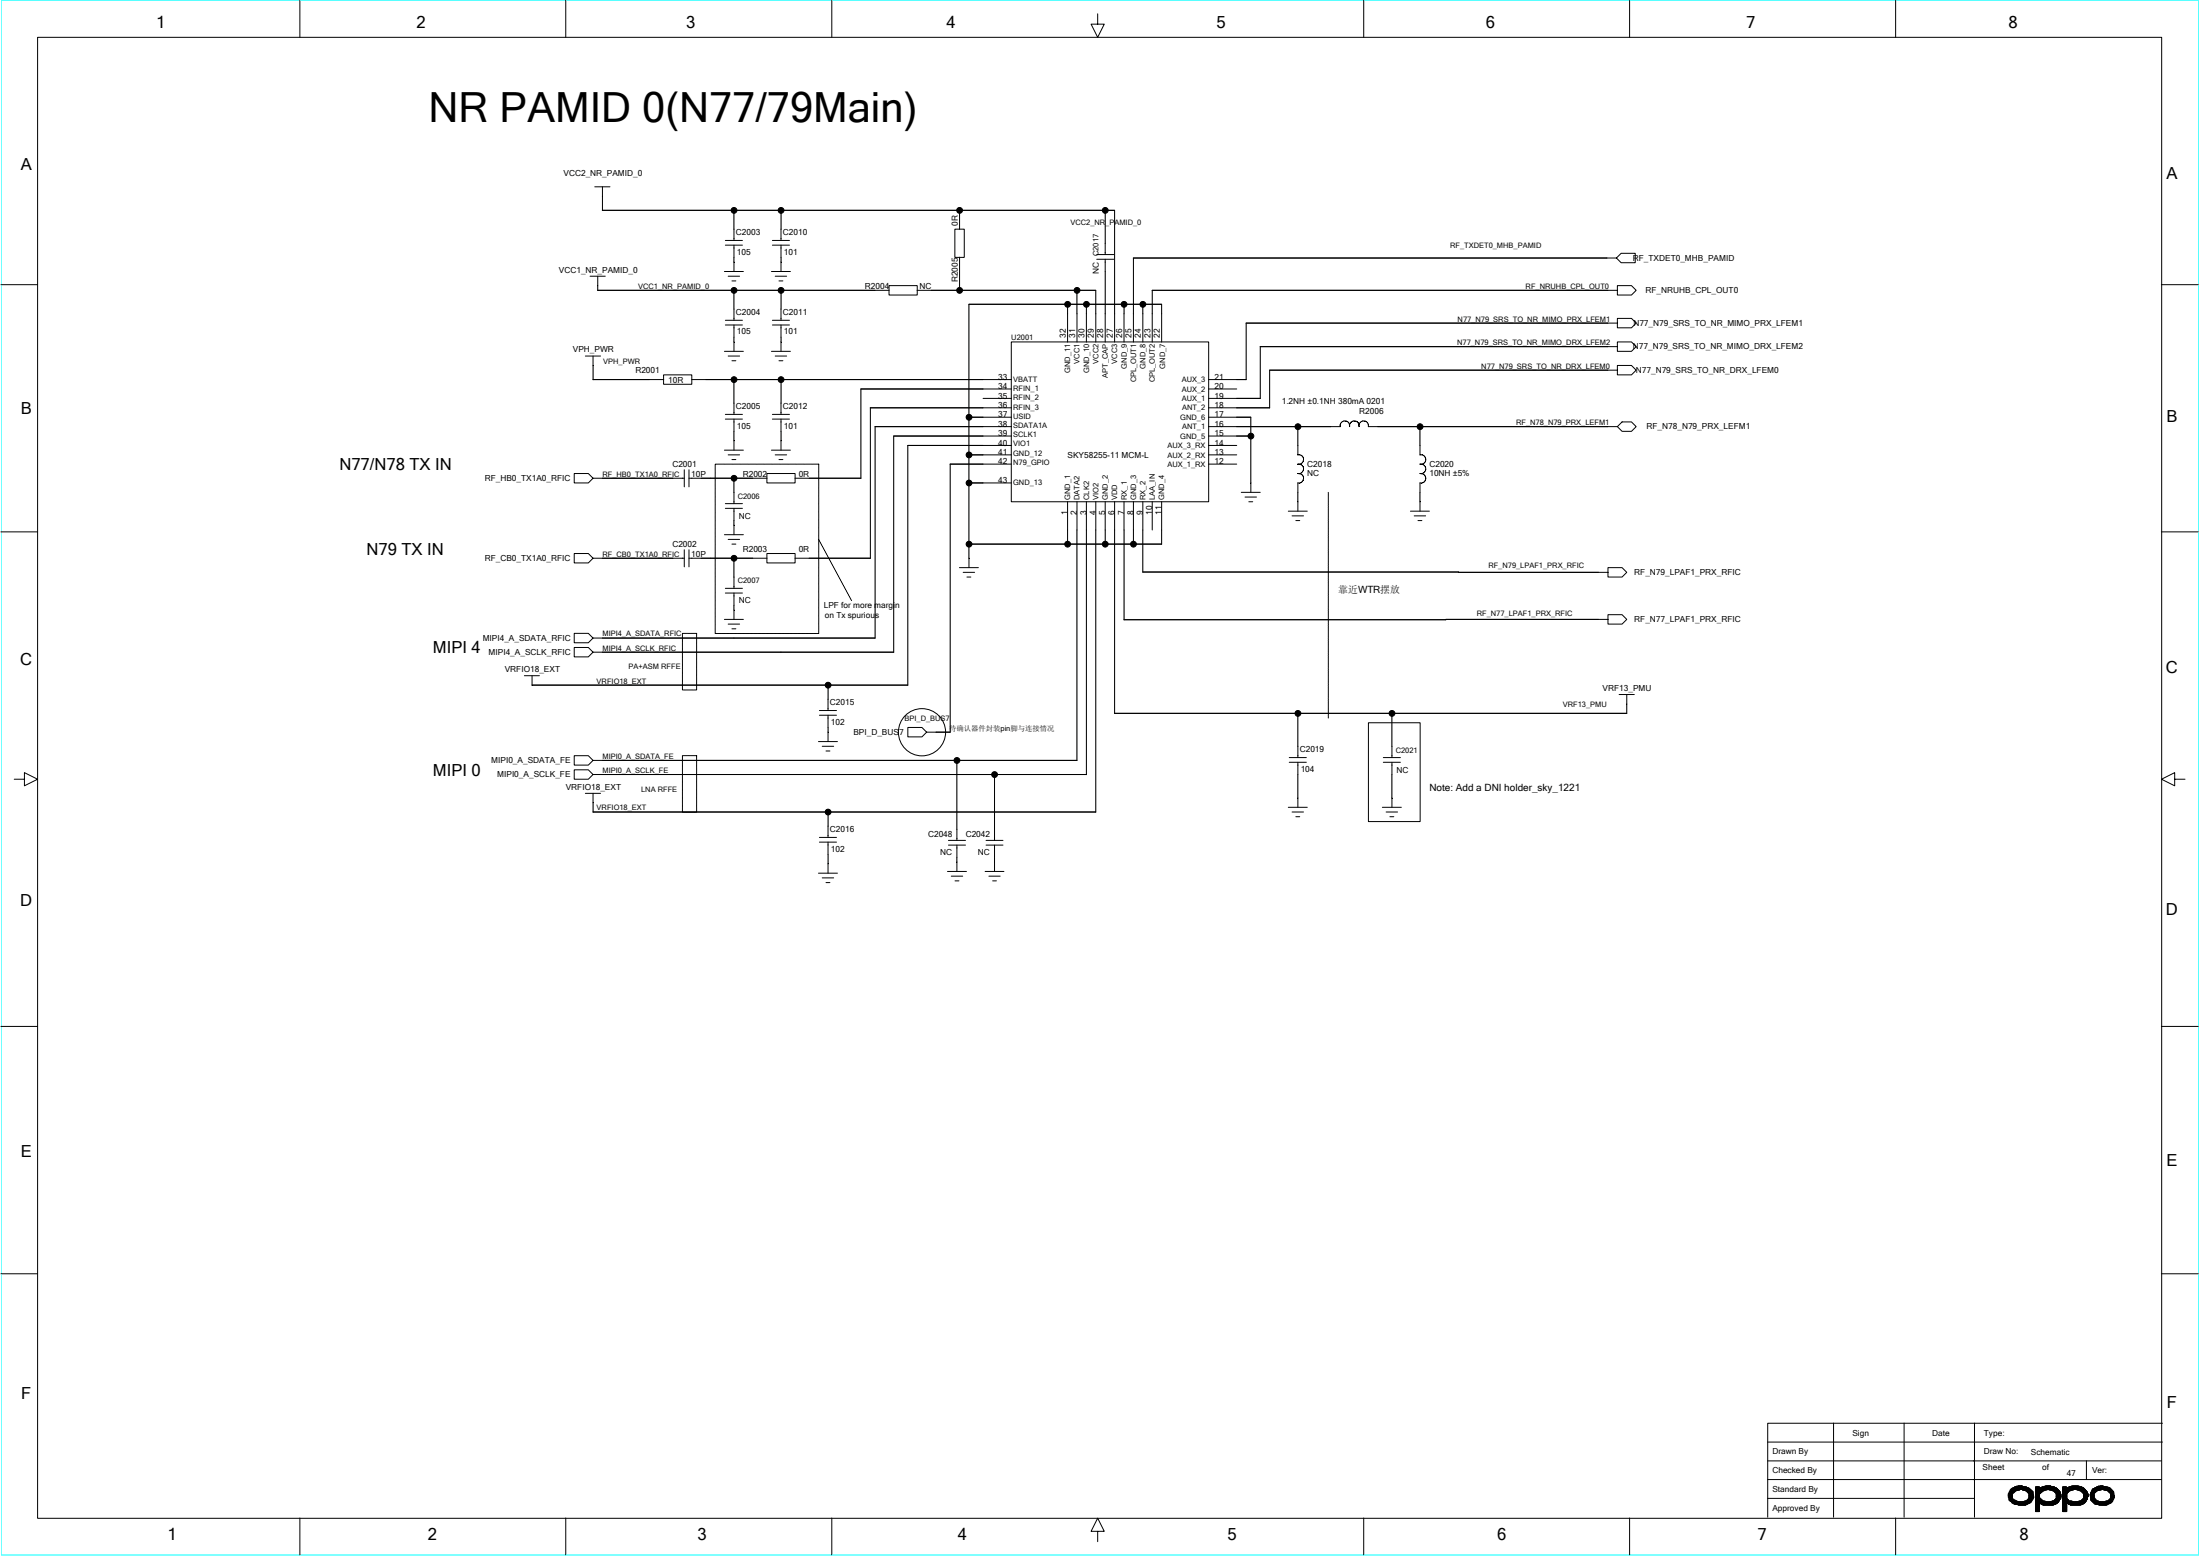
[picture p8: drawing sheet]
<svg xmlns="http://www.w3.org/2000/svg" width="297mm" height="210mm" viewBox="0 0 297 210" stroke-linecap="round" stroke-linejoin="round" font-family="sans-serif">
<path d="M.1 0h296.8v209.8h-296.8z" fill="none" stroke="#0ff" stroke-width=".14"/>
<g fill="none" stroke="#000" stroke-width=".14">
<path d="M5.1 5h286.8v199.9h-286.8zM40.5 .1v4.9M76.4 .1v4.9M112.3 .1v4.9M148.2 1.9v1.4h.9l-.9 1.7-.9-1.7h.9M184.1 .1v4.9M220 .1v4.9M255.9 .1v4.9M.1 38.4h5M79.7 37.3h2M80.3 25.2h2.1M80.7 39.2h39.4"/>
<path d="M80.7 37.3v1.9M81.3 28.4h69.2v17.8M81.3 25.2v3.2M97.8 36.6h2.6M97.9 33.1h2.3M97.9 32.4h2.3M98.3 37.3h1.6M98.8 37.9h.6M99.1 28.4v4M99.1 33.1v3.5M99.1 39.2v4M104.2 36.6h2.5"/>
<path d="M104.3 33.1h2.3M104.3 32.4h2.3M104.7 37.3h1.5M105.2 37.9h.5M105.4 28.4v4M105.4 33.1v3.5M105.4 39.2v4M120 38.5h3.8v1.3h-3.8zM123.8 39.2h24.2v7M128.9 30.9h1.3v3.8h-1.3zM129.6 28.4v2.5M129.6 34.7v4.5"/>
<path d="M145.4 39.2v7M148.1 35h2.3M148.1 34.4h2.3M149.2 28.4v6M149.2 35v11.2M153 34.8h65.3M153 34.8v11.4M155.6 39.2h62.8M155.6 39.2v7M218.4 38.5h1.9l.6 .7-.6 .6h-1.9zM218.9 34.2h1.9v1.3h-1.9l-.7-.7zM291.8 38.4h5"/>
<path d="M79 48h2.1M80.1 48v3.2h9.5M89.6 50.6h3.8v1.3h-3.8zM97.8 47.4h2.6M97.9 56.6h2.3M97.9 55.9h2.3M97.9 43.9h2.3M97.9 43.2h2.3M98.3 48h1.6M98.8 48.7h.6M99.1 56.6v4.1M99.1 43.9v3.5"/>
<path d="M99.1 51.2v4.7M104.2 47.4h2.5M104.3 56.6h2.3M104.3 55.9h2.3M104.3 43.9h2.3M104.3 43.2h2.3M104.7 48h1.5M105.2 48.7h.5M105.4 56.6v4.1M105.4 43.9v3.5M105.4 51.2v4.7M116.2 52.5v12.1"/>
<path d="M120.6 58.8h16M120.7 58.8v29.2M130.8 41.1h26v5.1M130.8 56.3h5.8M130.8 41.1v35.5M132.7 53.8h3.9M136.5 46.1h26.7v21.6h-26.7zM136.6 55h-19.1v20.3h-10.2M136.6 52.5h-20.4M136.6 57.6h-18.5v28.5M136.6 51.2h-43.2M144.1 41.1v5.1"/>
<path d="M146.7 41.1v5.1M151.8 41.1v5.1M154.3 41.1v5.1M163.2 55h8.2M163.2 56.3h5.7v10.1M163.2 58.8h5.7M163.2 52.5h3.8M168.2 43.6h50.2M168.3 43.6v7.6h-5.1M170.1 46.8h48.3M170.2 46.8v7h-7M171.4 50h47"/>
<path d="M171.4 50v5.1M175.2 57.6v3.8h.3a.62 .62 0 0 1 .5 .5M181.4 56.8h.2a.59 .59 0 0 1 .6 .6M181.5 56.8l-.2 .1a.57 .57 0 0 0-.3 .7h-17.8M183.1 56.8a.65 .65 0 0 0-.9 .8v-.2M183.1 56.8a.62 .62 0 0 1 .4 .6M183.5 57.4v.2a.64 .64 0 0 1 .5-.8 .64 .64 0 0 1 .8 .6M184.7 57.6h33.7M184.8 57.4v.2M191.7 57.6v3.8a.63 .63 0 0 1 .8 .6 .63 .63 0 0 1-.8 .6M218.4 49.3h1.9l.6 .7-.6 .6h-1.9zM218.4 46.1h1.9l.6 .7-.6 .6h-1.9z"/>
<path d="M218.4 43h1.9l.6 .6-.6 .6h-1.9zM219 56.9h1.3l.6 .7-.6 .6h-1.3l-.6-.6zM.1 71.8h5M77.5 63.9h1.9l.7 .6-.7 .7h-1.9zM77.5 74.7h1.9l.7 .6-.7 .7h-1.9zM80 64.5h12.4M80 75.3h12.4M92.4 74.2v2.3M92.4 63.4v2.3M93 74.2v2.3M93 75.3h10.6M93 63.4v2.3"/>
<path d="M96.6 62.6h14v22.9h-14zM97.8 60.7h2.6M97.8 72.2h2.6M97.9 68.6h2.3M97.9 68h2.3M97.9 79.4h2.3M98.3 61.4h1.6M98.3 72.8h1.6M98.8 62h.6M98.8 73.4h.6M99.1 68.6v3.6M99.1 64.5v3.5"/>
<path d="M99.1 75.3v4.1M103.5 63.9h3.9v1.3h-3.9zM103.5 74.7h3.9v1.3h-3.9zM103.6 64.5h-10.6M104.2 60.7h2.5M104.7 61.4h1.5M105.2 62h.5M107.3 64.5h8.9M110.5 72.8l4.5 8.2M128.3 62.6h8.3M128.3 62.6v36.2M129.5 76.6h2.6"/>
<path d="M130 77.2h1.6M130.6 77.9h.5M130.8 73.4h26M130.8 61.4h5.8M130.8 65.2h5.8M136.6 60.1h-14v32.4M144.1 67.7v5.7M145.4 67.7v34.9M146.7 67.7v36.8h-66.7M148 67.7v41.9M149.2 67.7v5.7M150.5 67.7v28.6"/>
<path d="M151.8 67.7v16M153 67.7v5.7M154.3 77.2l42.6 .1M154.3 67.7v9.5M155.6 67.7v3.8M156.8 67.7v5.7M163.2 61.4h3.8M163.2 60.1h3.8M163.2 62.6h3.8M167.6 66.4h2.6M168.1 67.1h1.5M168.6 67.7h.5"/>
<path d="M173.9 69h2.6M174.5 69.6h1.5M175 70.3h.5M175.2 65.2v3.8M176 61.8l-.1 .6a.62 .62 0 0 1-.7 .2l.3 .1a.62 .62 0 0 1 .5 .4M176 63.1l-.1 .5a.57 .57 0 0 1-.7 .3 .65 .65 0 0 1 .8 .6 .65 .65 0 0 1-.8 .7M190.4 69h2.6M190.9 69.6h1.6M191.4 70.3h.6M191.7 62.6a.65 .65 0 0 1 .8 .7 .65 .65 0 0 1-.8 .6M191.7 63.9a.65 .65 0 0 1 .8 .6 .65 .65 0 0 1-.8 .7M191.7 65.2v3.8"/>
<path d="M196.9 77.2h20.2M217.1 76.6h1.9l.6 .6-.6 .7h-1.9zM291.8 71.8h5M70.8 91.2h2M71.8 92.5h50.8M71.8 91.2v1.3M77.5 85.5h1.9l.7 .6-.7 .6h-1.9zM77.5 87.4h1.9l.7 .6-.7 .6h-1.9zM92.1 85.5h2v7.6h-2zM97.8 83.6h2.6M97.9 80h2.3M98.3 84.2h1.6"/>
<path d="M98.8 84.9h.6M99.1 80v3.6M110.6 96.5h2.3M110.6 95.9h2.3M111.8 96.5v3.6M111.8 92.5v3.4M118.1 86.1h-38.1M120.7 88h-40.7M122.6 98.2h1.9l.6 .6-.6 .6h-1.9zM125.1 98.8h3.2M150.5 96.3h69.1M175.2 96.3v5.9"/>
<path d="M184.8 97.5h6.9v13.4h-6.9zM187.9 96.3v5.9M217.1 83h1.9l.6 .6-.6 .6h-1.9zM217.1 83.6h-65.4M218.6 93.7h2.1M219.6 93.7v2.6M1.9 105.2h1.4v-.9l1.8 .9-1.8 .8v-.8M77.5 102h1.9l.7 .6-.7 .7h-1.9zM77.5 103.9h1.9l.7 .6-.7 .7h-1.9zM79 107.1h2.1M80 109.6h68M80 102.6h65.4"/>
<path d="M80.1 107.1v2.5M92.1 102h2v7.6h-2zM110.5 100.1h2.6M110.5 117.8h2.6M110.6 113.6h2.3M110.6 113h2.3M111 100.7h1.6M111 118.5h1.6M111.5 101.3h.6M111.5 119.1h.6M111.8 113.6v4.2M111.8 109.6v3.4"/>
<path d="M127.9 117.6h2.6M128.1 114h2.3M128.1 113.4h2.3M128.4 118.2h1.6M128.9 118.9h.6M129.2 102.6v10.8M129.2 114v3.6M133 117.6h2.5M133.1 114h2.3M133.1 113.4h2.3M133.5 118.2h1.5M134 118.9h.5"/>
<path d="M134.3 104.5v8.9M134.3 114v3.6M173.9 108.9h2.6M174.1 102.9h2.3M174.1 102.2h2.3M174.5 109.6h1.5M175 110.2h.5M175.2 102.9v6M186.6 108.9h2.6M186.8 102.9h2.3M186.8 102.2h2.3M187.2 109.6h1.5"/>
<path d="M187.7 110.2h.5M187.9 102.9v6M293.6 105.2v-.9l-1.8 .9 1.8 .8v-.8h1.4M.1 138.5h5M291.8 138.5h5M.1 171.9h5M291.8 171.9h5M238.7 194.6h53.3M247.6 192v12.7M257.1 192v12.7M266.6 192v12.7M281.7 197.1v2.6"/>
<path d="M291.8 199.7h-53.1M291.8 197.1h-53.1M292 192.1h-53.3v12.6M40.5 204.9v4.9M76.4 204.9v4.9M112.3 204.9v4.9M148.2 206.7h.9l-.9-1.8-.9 1.8h.9v1.3M184.1 204.9v4.9M220 204.9v4.9M238.7 202.2h27.9M255.9 204.9v4.9M271.1 201.6h.7"/>
<path d="M271.1 201.7h.6M271.1 201.8h.6M271.1 202h.6M271.1 202.1h.6M271.3 201.3h.8M271.3 202.3h.6M271.3 202.2h.4M271.3 201.4v1.1h.8M271.4 202.6h.8M271.4 202.5v-1.3v1.4h.7M271.5 202.2v.4h.8M271.5 200.9a2.21 2.21 0 0 1 3 .4l.1 .8-.4 .6-.8 .4h-.6l-.9-.1-.6-.5-.1-.8z"/>
<path d="M271.5 201v1.6v-1.5v.1M271.7 201.6l.5-.4 .6-.3 .8 .3 .4 .4v.6a1.54 1.54 0 0 1-2.3 0zM271.7 200.9l-.1 1.8h2.6v-1.7M271.7 200.8h2.2M271.8 200.8v.7M271.8 202.3v.5M271.9 202.5v.5h1.9M271.9 200.8v.6h-.6M272.1 202.4v.6M272.2 200.7v.5h-.8M272.2 202.6v.4M272.3 202.6v.4"/>
<path d="M272.3 200.7v.4M272.3 200.6h.8M272.4 202.7v.4M272.4 200.7v.4M272.5 203.1h1.1M272.6 202.7v.4M272.6 200.5v.6M272.7 202.7v.4M272.7 200.5v.6h-1.3M272.8 202.7v.4M272.8 200.5v.4M272.9 202.7v.4"/>
<path d="M272.9 200.5v.4M273.1 202.7v.4M273.1 200.5v.6h1.1M273.2 202.7v.4M273.2 200.7v.4M273.3 202.6v.5M273.3 200.7v.4M273.4 202.6h.9M273.4 202.6v.5M273.4 200.7v.4M273.4 201.2h1M273.5 200.7h-1.4v.5"/>
<path d="M273.6 202.6v.4M273.6 200.7v.5M273.7 201.3h.8M273.7 200.8v.5M273.7 202.4v.6h-1.5v-.4M273.8 200.8v.6h.7M273.9 201.8h.7M273.9 202h.7M273.9 202.1h.7M273.9 201.7h.6M274 200.8v.8h.5M274 200.9h-2.5"/>
<path d="M274.1 200.9v1.9h-2.5M274.3 201.2v1.3h-.6M274.5 201.3v1h-.7v.5M274.5 202.2h-.6l.1 .6M274.8 200.8h2.8M274.8 200.9h3M274.8 200.7h.6v3.3h-.6M274.8 203h.6M274.8 203.1h.6M274.8 203.2h.6M274.8 203.3h.6M274.8 203.5h.6"/>
<path d="M274.8 203.6h.6M274.8 203.7h.6M274.8 203.9h.6M274.8 201.2h1.2M274.8 202.6h1.1M274.8 202.5h.9M274.8 202.3h.8v.7M274.8 202.2h.7v.6M274.8 201.6h.6M274.8 201.7h.6M274.8 201.8h.6M274.8 202h.6"/>
<path d="M274.8 202.1h.6M274.8 200.7h.6v.2v-.1h.1a2.27 2.27 0 0 1 2.3 .1 1.03 1.03 0 0 1 .2 1.6l-.2 .3-.5 .3h-1.4l-.5-.3v1.2h-.6zM274.8 200.7v3.3M275 200.7v3.3M275.1 200.7v3.3M275.2 200.7v3.3M275.4 201.6l.5-.4 .6-.3 .8 .3 .3 .4v.6a1.54 1.54 0 0 1-2.2 0zM275.5 200.8v.8M275.6 203h2M275.6 200.8v.6h-.8M275.7 200.7h1.7v.6M275.7 200.7v.6h-.9"/>
<path d="M275.7 202.4v.6M275.9 200.7v.5M275.9 202.6v.5M276 200.7v.4M276 202.6v.5M276.1 202.6v.5M276.1 200.5v.6M276.2 200.6h.7M276.2 202.7v.4M276.2 200.5v.6h-1.4M276.4 202.7v.4M276.4 200.5v.6"/>
<path d="M276.5 202.7v.4M276.5 200.5v.4M276.6 202.7v.4M276.6 200.5v.6M276.7 201.1h1.2M276.8 202.7v.4M276.8 200.5v.6M276.9 202.7v.4M276.9 200.5v.6M277 202.6v.5M277 200.7v.4M277.1 201.2h.9v1.4"/>
<path d="M277.1 202.6h.8M277.1 202.6v.5M277.1 200.7v.4M277.3 202.6v.5h-1.5M277.3 200.7v.5M277.4 201.3h.7v1h-.6M277.4 202.5h.6M277.4 202.4v.6M277.5 201.4h.6M277.5 202.3v.7M277.5 200.8v.6M277.6 201.8h.7v.2h-.7"/>
<path d="M277.6 201.7h.7M277.6 202.1h.7M277.6 200.8v.8h.5M277.8 200.9v1.9h-3M277.9 201v1.7h-3.1M278.3 202.2h-.7v.6M278.5 203h.5M278.5 203.1h.5M278.5 203.2h.5M278.5 203.3h.5M278.5 203.5h.5M278.5 203.6h.5"/>
<path d="M278.5 203.7h.5M278.5 203.9h.5M278.5 200.9h3M278.5 200.8h2.8M278.5 200.7h.5v3.3h-.5M278.5 201.2h1M278.5 202.6h1M278.5 202.5h.8M278.5 202.3h.7v.5M278.5 202.2h.5M278.5 201.6h.5M278.5 201.7h.5"/>
<path d="M278.5 201.8h.5M278.5 202h.5M278.5 202.1h.5M278.5 200.7h.5v.2v-.1h.2a2.17 2.17 0 0 1 2.4 .3l.1 .2a.49 .49 0 0 1 .1 .8v.2a1.37 1.37 0 0 1-.9 .8h-1.4l-.5-.3v1.2h-.5zM278.5 200.7v3.3M278.7 200.7v3.3M278.8 200.7v3.3M278.9 200.7v3.3M279.2 200.8v.6h-.7M279.3 202.4v.6h2M279.3 200.7v.6h-.8M279.4 200.7h1.7v.6"/>
<path d="M279.4 202.6v.4M279.4 200.7v.5M279.4 201.2l.8-.3 .7 .3 .4 .4v.6a1.54 1.54 0 0 1-2.3 0v-.6zM279.5 202.6v.5M279.5 200.7v.4M279.7 202.6v.5M279.7 200.5v.6M279.8 202.6v.5M279.8 200.5v.6h-1.3M279.9 202.7v.4M279.9 200.5v.6M280.1 202.7v.4"/>
<path d="M280.1 200.5v.4M280.2 202.7v.4M280.2 200.5v.4M280.3 202.7v.4M280.3 200.5v.4M280.4 201.1h1.2M280.4 202.7v.4M280.4 200.5v.6M280.6 202.7v.4M280.6 200.5v.6M280.7 202.6v.5M280.7 200.5v.6"/>
<path d="M280.8 201.2h.9v1.4M280.8 202.6v.5M280.8 200.7v.4M280.8 202.6h.8M280.9 202.6v.5h-1.4M280.9 200.7v.5M281 201.3h.8v1h-.6M281 202.5h.7M281.1 202.4v.6M281.2 201.4h.6M281.2 202.3v.7M281.2 200.8v.6"/>
<path d="M281.3 201.6h.7M281.3 201.7h.7M281.3 201.8h.7M281.3 202h.7M281.3 202.2h.6M281.3 202.1h.5M281.3 200.8v2M281.4 200.9v1.9h-2.9M281.6 201v1.7h-3.1M282.2 201.7h.5M282.2 201.8h.5M282.2 202h.5"/>
<path d="M282.3 201.6h.4M282.3 202.3h.6M282.3 202.2h.4M282.3 201.3v1.2h.7M282.3 202.1h.4M282.4 201.2h.8M282.5 201v1.6h.7M282.6 200.9h2.4M282.6 200.9v1.8M282.6 200.9a2.03 2.03 0 0 1 2.8 .4l.1 .8-.4 .6-.8 .4-1.5-.1-.5-.5-.1-.8zM282.7 202.8h2.3M282.7 201.6l.4-.4 .7-.3 .8 .3 .4 .4v.6a1.52 1.52 0 0 1-2.3 0z"/>
<path d="M282.7 200.9v1.9M282.8 200.8h2.1M282.8 202.2v.8M282.8 200.8v.6h-.5M283 202.3v.7M283 200.8v.5h-.6M283.1 200.7h1.2v.4M283.1 202.4v.6M283.1 200.7v.5M283.2 202.6v.4M283.2 200.7v.4M283.3 200.6h.7"/>
<path d="M283.3 202.6v.5M283.3 200.7v.4M283.5 202.7v.4M283.5 200.7v.4M283.6 202.7v.4M283.6 200.5v.6h-1M283.7 202.7v.4M283.7 200.5v.6M283.8 202.7v.4M283.8 200.5v.4M284 202.7v.4M284 200.5v.6"/>
<path d="M284.1 201.1h1M284.1 200.7v.4M284.1 202.7v.4M284.2 200.7v.4M284.2 202.7v.4M284.3 202.6v.5M284.5 200.7v.4M284.5 202.6v.5h-1.1M284.6 201.2h.6v1.4h-.9M284.6 200.7v.5M284.6 202.6v.4h-1.8M284.7 202.5h.5"/>
<path d="M284.7 200.8v.5h.7v1h-.6M284.7 202.4v.6M284.8 201.4h.6M284.9 200.8v.6M284.9 202.3v.5M285 201.8h.5M285 202h.5M285 202.1h.5M285 202.2h.4M285 201.6h.4M285 201.7h.4M285 200.9v1.9"/>
<path d="M285.1 201v1.7h-2.5"/>
<circle cx="99.1" cy="28.4" r=".39"/>
<circle cx="99.1" cy="39.2" r=".39"/>
<circle cx="105.5" cy="39.2" r=".39"/>
<circle cx="105.5" cy="28.4" r=".39"/>
<circle cx="129.6" cy="39.2" r=".39"/>
<circle cx="129.6" cy="28.4" r=".39"/>
<circle cx="145.4" cy="39.2" r=".39"/>
<circle cx="149.2" cy="28.4" r=".39"/>
<circle cx="99.1" cy="51.2" r=".39"/>
<circle cx="105.5" cy="51.2" r=".39"/>
<circle cx="130.8" cy="56.3" r=".39"/>
<circle cx="144.2" cy="41.1" r=".39"/>
<circle cx="146.7" cy="41.1" r=".39"/>
<circle cx="151.8" cy="41.1" r=".39"/>
<circle cx="154.3" cy="41.1" r=".39"/>
<circle cx="168.9" cy="58.9" r=".39"/>
<circle cx="175.2" cy="57.6" r=".39"/>
<circle cx="191.7" cy="57.6" r=".39"/>
<circle cx="99.1" cy="64.5" r=".39"/>
<circle cx="99.1" cy="75.3" r=".39"/>
<circle cx="130.8" cy="73.4" r=".39"/>
<circle cx="130.8" cy="65.2" r=".39"/>
<circle cx="130.8" cy="61.4" r=".39"/>
<circle cx="144.2" cy="73.4" r=".39"/>
<circle cx="149.2" cy="73.4" r=".39"/>
<circle cx="153" cy="73.4" r=".39"/>
<circle cx="111.8" cy="92.5" r=".39"/>
<circle cx="124.5" cy="98.8" r="3.2"/>
<circle cx="175.2" cy="96.3" r=".39"/>
<circle cx="187.9" cy="96.3" r=".39"/>
<circle cx="111.8" cy="109.6" r=".39"/>
<circle cx="129.2" cy="102.6" r=".39"/>
<circle cx="134.3" cy="104.5" r=".39"/>
</g>
<g fill="#000">
<path d="M80.7 38.5v.7zM81.3 26.5v1.9zM99.1 34.7v.7zM105.4 34.7v.7zM129.6 28.4v.6zM149.2 28.4h1.3zM80.1 49.3v1.9zM99.1 45.5v.6zM99.1 58.2v1.3zM105.4 45.5v.6zM105.4 58.2v1.3zM130.8 56.3h1.9z"/>
<path d="M144.1 41.1v1.2zM146.7 41.1v1.2zM151.8 41.1v1.2zM154.3 41.1v1.2zM156.8 41.1v1.2zM167 56.3h1.9zM167 58.8h1.9zM167 51.2h1.3zM94.7 75.3h1.2zM94.7 64.5h1.2zM99.1 70.3v.6zM99.1 64.5v1.9z"/>
<path d="M130.8 73.4v1.9zM130.8 61.4h1.9zM130.8 65.2h1.9zM144.1 71.5v1.9zM149.2 71.5v1.9zM153 71.5v1.9zM156.8 71.5v1.9zM175.2 66.4v1.3zM191.7 66.4v1.3zM99.1 81.7v.6zM111.8 92.5v1.9zM111.8 98.2v.6z"/>
<path d="M126.4 98.8h1.9zM219.6 95v1.3zM80.1 108.3v1.3zM111.8 115.3v1.3zM111.8 109.6v1.9zM129.2 115.7v.6zM134.3 115.7v.6z"/>
</g>
<g fill="#000">
<circle cx="99.1" cy="39.2" r=".4"/>
<circle cx="99.1" cy="28.4" r=".4"/>
<circle cx="105.5" cy="39.2" r=".4"/>
<circle cx="105.5" cy="28.4" r=".4"/>
<circle cx="129.6" cy="39.2" r=".4"/>
<circle cx="129.6" cy="28.4" r=".4"/>
<circle cx="145.4" cy="39.2" r=".4"/>
<circle cx="149.2" cy="28.4" r=".4"/>
<circle cx="99.1" cy="51.2" r=".4"/>
<circle cx="105.5" cy="51.2" r=".4"/>
<circle cx="130.8" cy="56.3" r=".4"/>
<circle cx="144.1" cy="41.1" r=".4"/>
<circle cx="146.7" cy="41.1" r=".4"/>
<circle cx="151.8" cy="41.1" r=".4"/>
<circle cx="154.3" cy="41.1" r=".4"/>
<circle cx="168.9" cy="58.8" r=".4"/>
<circle cx="175.2" cy="57.6" r=".4"/>
<circle cx="191.7" cy="57.6" r=".4"/>
<circle cx="99.1" cy="75.3" r=".4"/>
<circle cx="99.1" cy="64.5" r=".4"/>
<circle cx="130.8" cy="73.4" r=".4"/>
<circle cx="130.8" cy="65.2" r=".4"/>
<circle cx="130.8" cy="61.4" r=".4"/>
<circle cx="144.1" cy="73.4" r=".4"/>
<circle cx="149.2" cy="73.4" r=".4"/>
<circle cx="153" cy="73.4" r=".4"/>
<circle cx="111.8" cy="92.5" r=".4"/>
<circle cx="175.2" cy="96.3" r=".4"/>
<circle cx="187.9" cy="96.3" r=".4"/>
<circle cx="111.8" cy="109.6" r=".4"/>
<circle cx="129.2" cy="102.6" r=".4"/>
<circle cx="134.3" cy="104.5" r=".4"/>
</g>
<path d="M179.3 66.4v30.5" fill="none" stroke="#000" stroke-width=".14" stroke-dasharray=".1 .1 0 .1"/>
<text font-size="5.6" x="57.9" y="16.4">NR PAMID 0(N77/79Main)</text>
<g font-size="2.2">
<text x="21.1" y="3.8">1</text>
<text x="56.2" y="3.8">2</text>
<text x="92.7" y="3.8">3</text>
<text x="127.8" y="3.8">4</text>
<text x="164.2" y="3.8">5</text>
<text x="200.6" y="3.8">6</text>
<text x="235.8" y="3.8">7</text>
<text x="271.2" y="3.8">8</text>
<text x="2.8" y="23">A</text>
<text x="292.5" y="24.1">A</text>
<text x="2.8" y="55.8">B</text>
<text x="292.5" y="57">B</text>
<text x="45.8" y="63.4">N77/N78 TX IN</text>
<text x="49.5" y="74.9">N79 TX IN</text>
<text x="2.7" y="89.7">C</text>
<text x="58.5" y="88.2">MIPI 4</text>
<text x="292.4" y="90.8">C</text>
<text x="58.5" y="104.7">MIPI 0</text>
<text x="2.7" y="122.3">D</text>
<text x="292.4" y="123.5">D</text>
<text x="2.8" y="156.2">E</text>
<text x="292.5" y="157.3">E</text>
<text x="2.9" y="188.8">F</text>
<text x="292.6" y="189.9">F</text>
<text x="22.6" y="207.8">1</text>
<text x="57.8" y="207.8">2</text>
<text x="94.2" y="207.8">3</text>
<text x="129.3" y="207.8">4</text>
<text x="165.7" y="207.8">5</text>
<text x="202.2" y="207.8">6</text>
<text x="237.3" y="207.8">7</text>
<text x="272.7" y="207.8">8</text>
</g>
<g font-size="1.3">
<text x="180.7" y="80.1">靠近WTR摆放</text>
<text x="193" y="106.8">Note: Add a DNI holder_sky_1221</text>
</g>
<g font-size="1.1">
<text x="76.1" y="23.7">VCC2_NR_PAMID_0</text>
<text x="99.4" y="31.7">C2003</text>
<text x="99.5" y="34.4">105</text>
<text x="105.7" y="31.7">C2010</text>
<text x="105.8" y="34.4">101</text>
<text x="129.3" y="30.5" transform="rotate(-90 129.3 30.5)">0R</text>
<text x="220.5" y="35.2">RF_TXDET0_MHB_PAMID</text>
<text x="75.5" y="36.8">VCC1_NR_PAMID_0</text>
<text x="116.8" y="38.9">R2004</text>
<text x="124.1" y="38.9">NC</text>
<text x="129.3" y="38.1" transform="rotate(-90 129.3 38.1)">R2005</text>
<text x="148.4" y="37" transform="rotate(-90 148.4 37)">NC</text>
<text x="222.2" y="39.6">RF_NRUHB_CPL_OUT0</text>
<text x="77.3" y="47.5">VPH_PWR</text>
<text x="99.4" y="42.5">C2004</text>
<text x="99.5" y="45.1">105</text>
<text x="105.7" y="42.5">C2011</text>
<text x="105.8" y="45.1">101</text>
<text x="143.9" y="45.6" transform="rotate(-90 143.9 45.6)">32</text>
<text x="145.2" y="45.6" transform="rotate(-90 145.2 45.6)">31</text>
<text x="146.4" y="45.6" transform="rotate(-90 146.4 45.6)">30</text>
<text x="147.7" y="45.6" transform="rotate(-90 147.7 45.6)">29</text>
<text x="149" y="45.6" transform="rotate(-90 149 45.6)">28</text>
<text x="150.2" y="45.6" transform="rotate(-90 150.2 45.6)">27</text>
<text x="151.5" y="45.6" transform="rotate(-90 151.5 45.6)">26</text>
<text x="152.8" y="45.6" transform="rotate(-90 152.8 45.6)">25</text>
<text x="154" y="45.6" transform="rotate(-90 154 45.6)">24</text>
<text x="155.3" y="45.6" transform="rotate(-90 155.3 45.6)">23</text>
<text x="156.6" y="45.6" transform="rotate(-90 156.6 45.6)">22</text>
<text x="220.5" y="47.2">N77_N79_SRS_TO_NR_MIMO_DRX_LFEM2</text>
<text x="220.5" y="44">N77_N79_SRS_TO_NR_MIMO_PRX_LFEM1</text>
<text x="85.8" y="50.4">R2001</text>
<text x="90.2" y="51.6">10R</text>
<text x="134.8" y="53.8">35</text>
<text x="134.8" y="52.5">34</text>
<text x="134.8" y="51.2">33</text>
<text x="164" y="51.2">21</text>
<text x="164" y="52.5">20</text>
<text x="164" y="53.8">19</text>
<text x="220.9" y="50.3">N77_N79_SRS_TO_NR_DRX_LFEM0</text>
<text x="99.4" y="55.2">C2005</text>
<text x="99.5" y="57.8">105</text>
<text x="105.7" y="55.2">C2012</text>
<text x="105.8" y="57.8">101</text>
<text x="134.8" y="58.9">39</text>
<text x="134.8" y="57.6">38</text>
<text x="134.8" y="56.3">37</text>
<text x="134.8" y="55.1">36</text>
<text x="164" y="55.1">18</text>
<text x="164" y="56.3">17</text>
<text x="164" y="57.6">16</text>
<text x="164" y="58.9">15</text>
<text x="173.1" y="54.5">1.2NH ±0.1NH 380mA 0201</text>
<text x="183.5" y="55.8">R2006</text>
<text x="222.3" y="58">RF_N78_N79_PRX_LEFM1</text>
<text x="65.4" y="64.9">RF_HB0_TX1A0_RFIC</text>
<text x="90.8" y="63">C2001</text>
<text x="93.3" y="64.3">10P</text>
<text x="100.3" y="64.3">R2002</text>
<text x="107.8" y="64.3">0R</text>
<text x="134.8" y="65.2">43</text>
<text x="134.8" y="62.7">42</text>
<text x="134.8" y="61.4">41</text>
<text x="134.8" y="60.1">40</text>
<text x="144.1" y="61.8">SKY58255-11 MCM-L</text>
<text x="164" y="60.1">14</text>
<text x="164" y="61.4">13</text>
<text x="164" y="62.7">12</text>
<text x="176.5" y="63">C2018</text>
<text x="176.5" y="64.3">NC</text>
<text x="193" y="63">C2020</text>
<text x="193" y="64.3">10NH ±5%</text>
<text x="99.7" y="70">NC</text>
<text x="144.1" y="69.5" transform="rotate(-90 144.1 69.5)">1</text>
<text x="145.4" y="69.5" transform="rotate(-90 145.4 69.5)">2</text>
<text x="146.7" y="69.5" transform="rotate(-90 146.7 69.5)">3</text>
<text x="148" y="69.5" transform="rotate(-90 148 69.5)">4</text>
<text x="149.2" y="69.5" transform="rotate(-90 149.2 69.5)">5</text>
<text x="150.5" y="69.5" transform="rotate(-90 150.5 69.5)">6</text>
<text x="151.8" y="69.5" transform="rotate(-90 151.8 69.5)">7</text>
<text x="153" y="69.5" transform="rotate(-90 153 69.5)">8</text>
<text x="154.3" y="69.5" transform="rotate(-90 154.3 69.5)">9</text>
<text x="155.6" y="69.5" transform="rotate(-90 155.6 69.5)">10</text>
<text x="156.8" y="69.5" transform="rotate(-90 156.8 69.5)">11</text>
<text x="65.4" y="75.7">RF_CB0_TX1A0_RFIC</text>
<text x="90.8" y="73.8">C2002</text>
<text x="93.3" y="75.1">10P</text>
<text x="100.3" y="74.5">R2003</text>
<text x="107.8" y="74.5">0R</text>
<text x="220.7" y="77.6">RF_N79_LPAF1_PRX_RFIC</text>
<text x="99.7" y="81.4">NC</text>
<text x="111.2" y="82.1">LPF for more margin</text>
<text x="111.4" y="83.4">on Tx spurious</text>
<text x="220.7" y="84">RF_N77_LPAF1_PRX_RFIC</text>
<text x="65.2" y="86.5">MIPI4_A_SDATA_RFIC</text>
<text x="66" y="88.4">MIPI4_A_SCLK_RFIC</text>
<text x="68.2" y="90.7">VRFIO18_EXT</text>
<text x="112.1" y="95.1">C2015</text>
<text x="216.4" y="93.2">VRF13_PMU</text>
<text x="112.2" y="97.8">102</text>
<text x="115.2" y="99.2">BPI_D_BUS7</text>
<text x="175.5" y="101.5">C2019</text>
<text x="66.3" y="103">MIPI0_A_SDATA_FE</text>
<text x="67.1" y="104.9">MIPI0_A_SCLK_FE</text>
<text x="76.4" y="106.6">VRFIO18_EXT</text>
<text x="175.6" y="104.1">104</text>
<text x="188.6" y="104.3">NC</text>
<text x="112.1" y="112.2">C2016</text>
<text x="125.3" y="112.9">C2048</text>
<text x="130.4" y="112.9">C2042</text>
<text x="112.2" y="114.9">102</text>
<text x="127" y="115.4">NC</text>
<text x="132" y="115.4">NC</text>
<text x="239.3" y="196.3">Drawn By</text>
<text x="250.1" y="193.7">Sign</text>
<text x="260.9" y="193.7">Date</text>
<text x="267.9" y="193.7">Type:</text>
<text x="267.9" y="196.3">Draw No:</text>
<text x="274.2" y="196.4">Schematic</text>
<text x="239.3" y="198.8">Checked By</text>
<text x="239.3" y="201.3">Standard By</text>
<text x="239.3" y="203.9">Approved By</text>
<text x="267.7" y="198.3">Sheet</text>
<text x="275.7" y="198.3">of</text>
<text x="279" y="199.2">47</text>
<text x="282.5" y="198.8">Ver:</text>
</g>
<g font-size="1">
<text x="144.5" y="30.4">VCC2_NR_PAMID_0</text>
<text x="148.3" y="34.6" transform="rotate(-90 148.3 34.6)">C2017</text>
<text x="195.8" y="33.5">RF_TXDET0_MHB_PAMID</text>
<text x="86.2" y="39">VCC1_NR_PAMID_0</text>
<text x="206" y="39">RF_NRUHB_CPL_OUT0</text>
<text x="136.5" y="45.9">U2001</text>
<text x="196.7" y="46.6">N77_N79_SRS_TO_NR_MIMO_DRX_LFEM2</text>
<text x="196.8" y="43.4">N77_N79_SRS_TO_NR_MIMO_PRX_LFEM1</text>
<text x="81.4" y="49.1">VPH_PWR</text>
<text x="136.8" y="51.6">VBATT</text>
<text x="136.8" y="52.7">RFIN_1</text>
<text x="136.8" y="54">RFIN_2</text>
<text x="144.5" y="50.3" transform="rotate(-90 144.5 50.3)">GND_11</text>
<text x="145.8" y="49.1" transform="rotate(-90 145.8 49.1)">VCC1</text>
<text x="147" y="50.3" transform="rotate(-90 147 50.3)">GND_10</text>
<text x="148.3" y="49.1" transform="rotate(-90 148.3 49.1)">VCC2</text>
<text x="149.6" y="51" transform="rotate(-90 149.6 51)">APT_CAP</text>
<text x="150.9" y="49.1" transform="rotate(-90 150.9 49.1)">VCC3</text>
<text x="152.1" y="49.7" transform="rotate(-90 152.1 49.7)">GND_9</text>
<text x="153.4" y="51.6" transform="rotate(-90 153.4 51.6)">CPL_OUT1</text>
<text x="154.7" y="49.7" transform="rotate(-90 154.7 49.7)">GND_8</text>
<text x="155.9" y="51.6" transform="rotate(-90 155.9 51.6)">CPL_OUT2</text>
<text x="157.3" y="49.7" transform="rotate(-90 157.3 49.7)">GND_7</text>
<text x="159.6" y="52.9">AUX_2</text>
<text x="159.6" y="51.6">AUX_3</text>
<text x="200" y="49.7">N77_N79_SRS_TO_NR_DRX_LFEM0</text>
<text x="136.8" y="55.3">RFIN_3</text>
<text x="136.8" y="56.5">USID</text>
<text x="136.8" y="57.8">SDATA1A</text>
<text x="136.8" y="58.9">SCLK1</text>
<text x="159.4" y="59.2">GND_5</text>
<text x="159.4" y="56.7">GND_6</text>
<text x="159.6" y="54.1">AUX_1</text>
<text x="159.6" y="57.9">ANT_1</text>
<text x="159.6" y="55.4">ANT_2</text>
<text x="204.7" y="57.4">RF_N78_N79_PRX_LEFM1</text>
<text x="81.3" y="64.3">RF_HB0_TX1A0_RFIC</text>
<text x="136.8" y="60.2">VIO1</text>
<text x="136.8" y="61.5">GND_12</text>
<text x="136.8" y="62.8">N79_GPIO</text>
<text x="136.8" y="65.4">GND_13</text>
<text x="157.6" y="63">AUX_1_RX</text>
<text x="157.6" y="61.7">AUX_2_RX</text>
<text x="157.6" y="60.5">AUX_3_RX</text>
<text x="99.6" y="67.3">C2006</text>
<text x="144.5" y="67.5" transform="rotate(-90 144.5 67.5)">GND_1</text>
<text x="145.8" y="67.5" transform="rotate(-90 145.8 67.5)">DATA2</text>
<text x="147" y="67.5" transform="rotate(-90 147 67.5)">CLK2</text>
<text x="148.3" y="67.5" transform="rotate(-90 148.3 67.5)">VIO2</text>
<text x="149.6" y="67.5" transform="rotate(-90 149.6 67.5)">GND_2</text>
<text x="150.9" y="67.5" transform="rotate(-90 150.9 67.5)">VDD</text>
<text x="152.1" y="67.5" transform="rotate(-90 152.1 67.5)">RX_1</text>
<text x="153.4" y="67.5" transform="rotate(-90 153.4 67.5)">GND_3</text>
<text x="154.7" y="67.5" transform="rotate(-90 154.7 67.5)">RX_2</text>
<text x="155.9" y="67.5" transform="rotate(-90 155.9 67.5)">LAA_IN</text>
<text x="157.2" y="67.5" transform="rotate(-90 157.2 67.5)">GND_4</text>
<text x="81.3" y="75.1">RF_CB0_TX1A0_RFIC</text>
<text x="201" y="76.6">RF_N79_LPAF1_PRX_RFIC</text>
<text x="99.6" y="78.7">C2007</text>
<text x="199.4" y="83.1">RF_N77_LPAF1_PRX_RFIC</text>
<text x="81.3" y="85.9">MIPI4_A_SDATA_RFIC</text>
<text x="81.3" y="87.8">MIPI4_A_SCLK_RFIC</text>
<text x="80.6" y="92.2">VRFIO18_EXT</text>
<text x="84.9" y="90.3">PA+ASM RFFE</text>
<text x="211" y="95.4">VRF13_PMU</text>
<text x="122.1" y="97.3">BPI_D_BUS7</text>
<text x="128.1" y="98.6">待确认器件封装pin脚与连接情况</text>
<text x="188.4" y="101.6">C2021</text>
<text x="81.3" y="102.4">MIPI0_A_SDATA_FE</text>
<text x="81.3" y="104.3">MIPI0_A_SCLK_FE</text>
<text x="86.6" y="106.8">LNA RFFE</text>
<text x="80.6" y="109.4">VRFIO18_EXT</text>
</g>
</svg>
